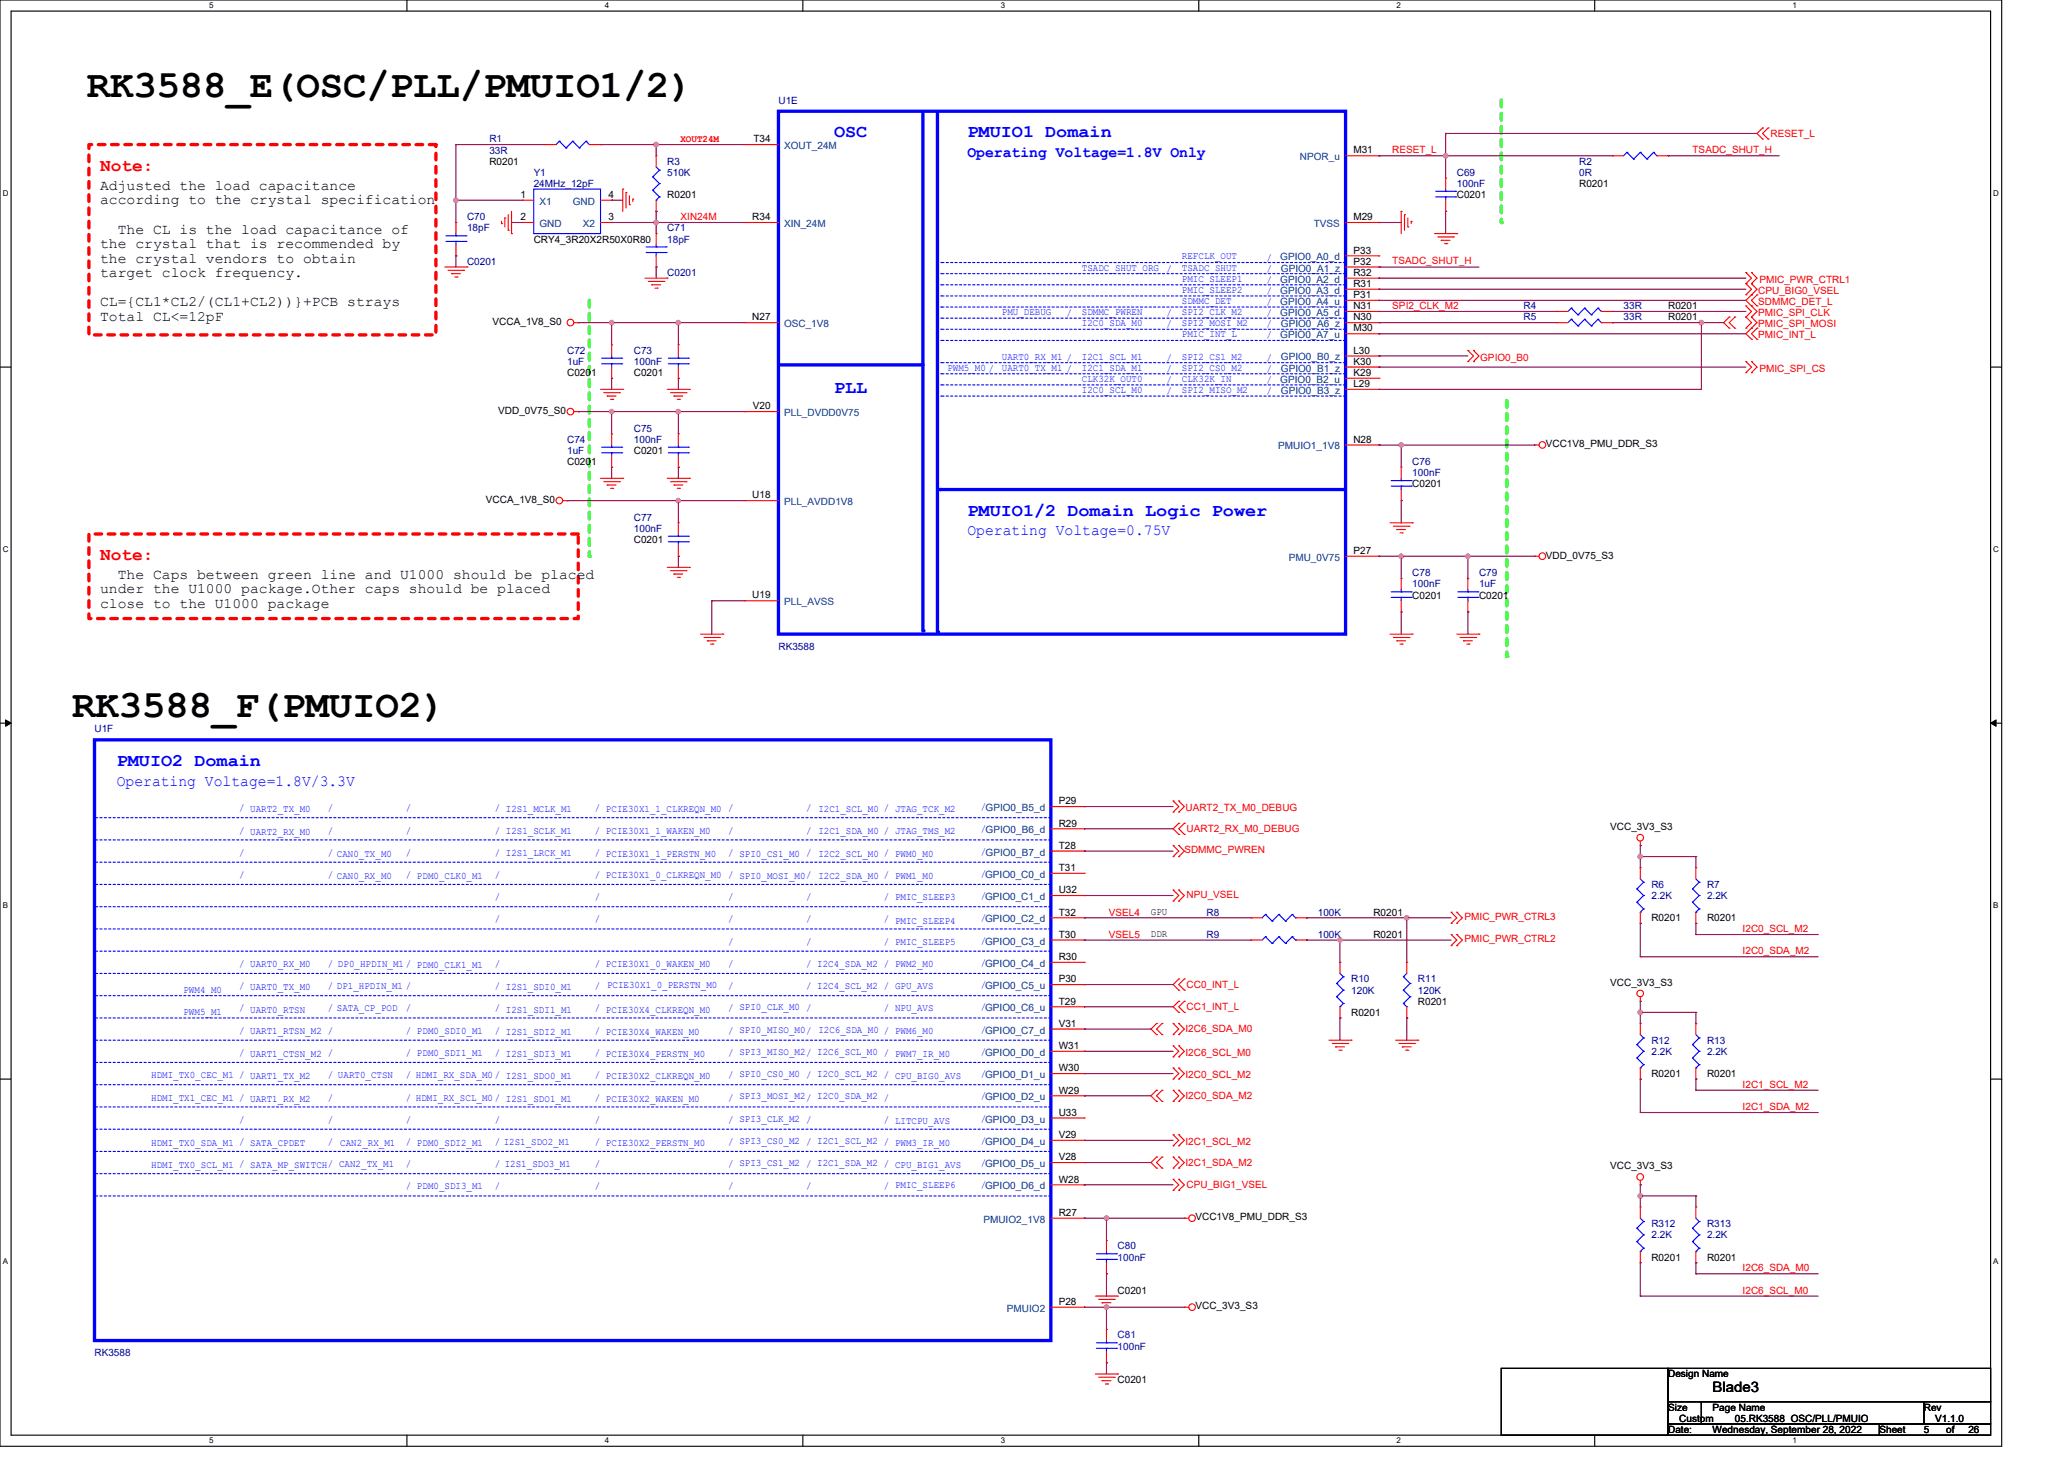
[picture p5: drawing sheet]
<svg xmlns="http://www.w3.org/2000/svg" width="297mm" height="210mm" viewBox="0 0 297 210" stroke-linecap="round" stroke-linejoin="round" font-family="sans-serif">
<path d="M0 0h288v208h-288zM1.6 1.6h284.8v204.8h-284.8z" fill="none" stroke="#000" stroke-width=".16"/>
<g fill="#fff">
<path d="M30.1 .2h.6v1.2h-.6z"/>
<path d="M30.1 206.6h.6v1.3h-.6z"/>
</g>
<path d="M58.6 0v1.6M58.6 206.4v1.6" fill="none" stroke="#000" stroke-width=".16"/>
<g fill="#fff">
<path d="M87 .2h.7v1.2h-.7z"/>
<path d="M87 206.6h.7v1.3h-.7z"/>
</g>
<path d="M115.5 0v1.6M115.5 206.4v1.6" fill="none" stroke="#000" stroke-width=".16"/>
<g fill="#fff">
<path d="M144 .2h.6v1.2h-.6z"/>
<path d="M144 206.6h.6v1.3h-.6z"/>
</g>
<path d="M172.5 0v1.6M172.5 206.4v1.6" fill="none" stroke="#000" stroke-width=".16"/>
<g fill="#fff">
<path d="M201 .2h.6v1.2h-.6z"/>
<path d="M201 206.6h.6v1.3h-.6z"/>
</g>
<path d="M229.5 0v1.6M229.5 206.4v1.6" fill="none" stroke="#000" stroke-width=".16"/>
<g fill="#fff">
<path d="M257.9 .2h.7v1.2h-.7z"/>
<path d="M257.9 206.6h.7v1.3h-.7z"/>
<path d="M.4 27.2h.8v1.3h-.8z"/>
<path d="M286.8 27.2h.9v1.3h-.9z"/>
<path d="M.4 78.4h.8v1.3h-.8z"/>
<path d="M286.8 78.4h.9v1.3h-.9z"/>
</g>
<path d="M0 52.8h1.6M286.4 52.8h1.6" fill="none" stroke="#000" stroke-width=".16"/>
<g fill="#fff">
<path d="M.4 129.6h.8v1.3h-.8z"/>
<path d="M286.8 129.6h.8v1.3h-.8z"/>
</g>
<path d="M0 104h1.6M286.4 104h1.6" fill="none" stroke="#000" stroke-width=".16"/>
<path d="M.8 103.5l.8 .5-.8 .5zM286.4 104l.8-.5v1z" fill="#000" stroke="#000" stroke-width=".14"/>
<g fill="#fff">
<path d="M.4 180.8h.8v1.3h-.8z"/>
<path d="M286.8 180.8h.8v1.3h-.8z"/>
</g>
<path d="M0 155.2h1.6M286.4 155.2h1.6" fill="none" stroke="#000" stroke-width=".16"/>
<path d="M12.8 20.8h49.9v27.4h-49.9z" fill="none" stroke="#f00" stroke-width=".48" stroke-dasharray="1 1"/>
<path d="M84.8 43.2v36.8" fill="none" stroke="#0f0" stroke-width=".48" stroke-dasharray="1 1"/>
<circle cx="84.8" cy="80" r=".24" fill="#0f0" stroke-dasharray="1 1"/>
<path d="M216.8 57.6v36.8" fill="none" stroke="#0f0" stroke-width=".48" stroke-dasharray="1 1"/>
<circle cx="216.8" cy="94.4" r=".24" fill="#0f0" stroke-dasharray="1 1"/>
<path d="M216 14.4v17.6" fill="none" stroke="#0f0" stroke-width=".48" stroke-dasharray="1 1"/>
<circle cx="216" cy="32" r=".24" fill="#0f0" stroke-dasharray="1 1"/>
<path d="M12.8 76.8h70.4v12.2h-70.4z" fill="none" stroke="#f00" stroke-width=".48" stroke-dasharray="1 1"/>
<g fill="none" stroke="#f00" stroke-width=".16">
<path d="M253.6 18.4h.1M253.6 18.4l-.8 .8 .8 .8M254.4 18.4h.1M254.4 18.4l-.8 .8 .8 .8M64 38.4h3.2M64.5 38.9h2.2M65 39.4h.1M65 39.4h1.2M65.4 39.8h.4M65.6 32h.1M65.6 36.8h.1M65.6 32v1.6"/>
<path d="M65.6 35.2v1.6M65.8 39.8h.1M66.7 38.9h.1M67.2 38.4h.1M72.2 32.2h.1M72.2 31.8v.4M72.6 31.4h.1M72.6 31.4v1.2M73.1 33.1h.1M73.1 30.9v2.2M73.6 33.6h.1M73.6 30.4v3.2"/>
<path d="M75.2 28.8h.1M75.2 32h.1M75.2 28.8h1.6M75.2 32h1.6M86.4 28.8h1.6M86.4 32h1.6M88 32h.1M88 28.8h.1M89.6 27.2h.1M89.6 27.2v3.2M90.1 27.7h.1M90.1 27.7v2.2"/>
<path d="M90.6 29.4h.1M90.6 28.2v1.2M91 28.6h.1M91 28.6v.4M201.6 30.4h.1M201.6 30.4v3.2M202.1 30.9h.1M202.1 30.9v2.2M202.6 32.6h.1M202.6 31.4v1.2M203.1 31.8h.1M203.1 31.8v.4"/>
<path d="M206.4 33.6h3.2M206.9 34.1h2.2M207.4 34.6h.1M207.4 34.6h1.3M207.9 35h.3M208.2 35h.1M209.1 34.1h.1M209.6 33.6h.1M251.2 39.2h.1M251.2 39.2l.8 .8-.8 .8M252 39.2h.1M252 39.2l.8 .8-.8 .8"/>
<path d="M253.6 20h.1M254.4 20h.1M82.6 59.2h.6M82.6 46.4h.6M83.2 59.2h.1M83.2 46.4h.1M86.4 56h3.2M86.9 56.5h2.2M87.4 57h.1M87.4 57h1.2M87.9 57.4h.3M88.2 57.4h.1"/>
<path d="M89.1 56.5h.1M89.6 56h.1M92.8 40h3.2M93.3 40.5h2.2M93.8 41h.1M93.8 41h1.2M94.2 41.4h.4M94.6 41.4h.1M95.5 40.5h.1M96 40h.1M96 56h3.2M96.5 56.5h2.2"/>
<path d="M97 57h.1M97 57h1.2M97.5 57.4h.3M97.8 57.4h.1M98.7 56.5h.1M99.2 56h.1M211.2 52h.1M211.2 50.4h.1M211.2 50.4l.8 .8-.8 .8M212 52h.1M212 50.4h.1M212 50.4l.8 .8-.8 .8"/>
<path d="M224 46.4h.1M224 46.4h1.6M230.4 46.4h1.6M232 46.4h.1M248.8 45.6h.1M248.8 47.2h.1M248.8 45.6l-.8 .8 .8 .8M249.6 47.2h.1M249.6 45.6h.1M249.6 45.6l-.8 .8 .8 .8M251.2 45.6h.1M251.2 44h.1"/>
<path d="M251.2 53.6h.1M251.2 52h.1M251.2 47.2h.1M251.2 42.4h.1M251.2 40.8h.1M251.2 44l.8 .8-.8 .8M251.2 52l.8 .8-.8 .8M251.2 45.6l.8 .8-.8 .8M251.2 40.8l.8 .8-.8 .8M252 47.2h.1M252 48.8h.1M252 45.6h.1"/>
<path d="M252 44h.1M252 53.6h.1M252 52h.1M252 42.4h.1M252 40.8h.1M252 45.6l.8 .8-1.6 1.6 .8 .8M252 42.4l-.8 .8 1.6 1.6-.8 .8M252 52l.8 .8-.8 .8M252 40.8l.8 .8-.8 .8M252.8 48.8h.1M252.8 47.2h.1M252.8 44h.1"/>
<path d="M252.8 42.4h.1M252.8 47.2l-.8 .8 .8 .8M252.8 42.4l-.8 .8 .8 .8M81 72h.6M81.6 72h.1M86.4 68.8h3.2M86.9 69.3h2.2M87.4 69.8h.1M87.4 69.8h1.2M87.9 70.2h.3M88.2 70.2h.1M89.1 69.3h.1"/>
<path d="M89.6 68.8h.1M96 68.8h3.2M96.5 69.3h2.2M97 69.8h.1M97 69.8h1.2M97.5 70.2h.3M97.6 75.2h.1M97.6 75.2v1.6M97.6 78.4v1.6M97.8 70.2h.1M98.7 69.3h.1M99.2 68.8h.1"/>
<path d="M200 75.2h3.2M200.5 75.7h2.2M201 76.2h.1M201 76.2h1.3M201.5 76.6h.3M201.8 76.6h.1M202.7 75.7h.1M203.2 75.2h.1M220.8 64h.1M220.8 64h.7M96 81.6h3.2M96.5 82.1h2.2"/>
<path d="M97 82.6h.1M97 82.6h1.2M97.5 83h.3M97.6 80h.1M97.8 83h.1M98.7 82.1h.1M99.2 81.6h.1M100.8 91.2h3.2M101.3 91.7h2.2M101.8 92.2h.1M101.8 92.2h1.2M102.2 92.6h.4"/>
<path d="M102.6 92.6h.1M103.5 91.7h.1M104 91.2h.1M200 91.2h3.2M200.5 91.7h2.2M201 92.2h.1M201 92.2h1.3M201.5 92.6h.3M201.8 92.6h.1M202.7 91.7h.1M203.2 91.2h.1M209.6 91.2h3.2"/>
<path d="M210.1 91.7h2.2M210.6 92.2h.1M210.6 92.2h1.3M211.1 92.6h.3M211.4 92.6h.1M212.3 91.7h.1M212.8 91.2h.1M220.8 80h.1M220.8 80h.7M168.8 116.8h.1M168.8 115.2h.1M168.8 115.2l.8 .8-.8 .8"/>
<path d="M169.6 116.8h.1M169.6 115.2h.1M169.6 118.4h.1M169.6 115.2l.8 .8-.8 .8M169.6 118.4l-.8 .8 .8 .8M170.4 118.4h.1M170.4 118.4l-.8 .8 .8 .8M168.8 129.6h.1M168.8 128h.1M168.8 123.2h.1M168.8 121.6h.1M168.8 128l.8 .8-.8 .8"/>
<path d="M168.8 121.6l.8 .8-.8 .8M169.6 129.6h.1M169.6 128h.1M169.6 120h.1M169.6 123.2h.1M169.6 121.6h.1M169.6 128l.8 .8-.8 .8M169.6 121.6l.8 .8-.8 .8M170.4 120h.1M208.8 136h.1M208.8 134.4h.1M208.8 132.8h.1"/>
<path d="M208.8 131.2h.1M208.8 134.4l.8 .8-.8 .8M208.8 131.2l.8 .8-.8 .8M209.6 136h.1M209.6 134.4h.1M209.6 132.8h.1M209.6 131.2h.1M209.6 134.4l.8 .8-.8 .8M209.6 131.2l.8 .8-.8 .8M236 121.6h.1M236 121v.6M166.4 147.2h.1"/>
<path d="M166.4 148.8h.1M166.4 156.8h.1M166.4 158.4h.1M166.4 147.2l-.8 .8 .8 .8M166.4 156.8l-.8 .8 .8 .8M167.2 148.8h.1M167.2 147.2h.1M167.2 158.4h.1M167.2 156.8h.1M167.2 147.2l-.8 .8 .8 .8M167.2 156.8l-.8 .8 .8 .8M168.8 148.8h.1"/>
<path d="M168.8 147.2h.1M168.8 152h.1M168.8 150.4h.1M168.8 158.4h.1M168.8 156.8h.1M168.8 155.2h.1M168.8 153.6h.1M168.8 147.2l.8 .8-.8 .8M168.8 150.4l.8 .8-.8 .8M168.8 156.8l.8 .8-.8 .8M168.8 153.6l.8 .8-.8 .8M169.6 148.8h.1"/>
<path d="M169.6 147.2h.1M169.6 152h.1M169.6 150.4h.1M169.6 158.4h.1M169.6 156.8h.1M169.6 155.2h.1M169.6 153.6h.1M169.6 144h.1M169.6 145.6h.1M169.6 140.8h.1M169.6 142.4h.1M169.6 147.2l.8 .8-.8 .8"/>
<path d="M169.6 150.4l.8 .8-.8 .8M169.6 156.8l.8 .8-.8 .8M169.6 153.6l.8 .8-.8 .8M169.6 144l-.8 .8 .8 .8M169.6 140.8l-.8 .8 .8 .8M170.4 145.6h.1M170.4 144h.1M170.4 142.4h.1M170.4 140.8h.1M170.4 144l-.8 .8 .8 .8M170.4 140.8l-.8 .8 .8 .8M191.2 149.6h3.2"/>
<path d="M191.7 150.1h2.2M192.2 150.6h.1M192.2 150.6h1.3M192.7 151.1h.3M193 151.1h.1M193.9 150.1h.1M194.4 149.6h.1M200.8 149.6h3.2M201.3 150.1h2.2M201.8 150.6h.1M201.8 150.6h1.3M202.3 151.1h.3"/>
<path d="M202.6 151.1h.1M203.5 150.1h.1M204 149.6h.1M236 144h.1M236 143.4v.6M166.4 166.4h.1M166.4 168h.1M166.4 166.4l-.8 .8 .8 .8M167.2 168h.1M167.2 166.4h.1M167.2 166.4l-.8 .8 .8 .8M168.8 171.2h.1"/>
<path d="M168.8 169.6h.1M168.8 168h.1M168.8 166.4h.1M168.8 164.8h.1M168.8 163.2h.1M168.8 169.6l.8 .8-.8 .8M168.8 166.4l.8 .8-.8 .8M168.8 163.2l.8 .8-.8 .8M169.6 171.2h.1M169.6 169.6h.1M169.6 168h.1M169.6 166.4h.1"/>
<path d="M169.6 164.8h.1M169.6 163.2h.1M169.6 169.6l.8 .8-.8 .8M169.6 166.4l.8 .8-.8 .8M169.6 163.2l.8 .8-.8 .8M170.4 175.2h.1M170.4 175.2h.7M236 170.4h.1M236 169.8v.6M157.6 186.4h3.2M157.6 197.6h3.2M158.1 186.9h2.2"/>
<path d="M158.1 198.1h2.2M158.6 187.4h.1M158.6 198.6h.1M158.6 187.4h1.3M158.6 198.6h1.3M159.1 187.9h.3M159.1 199.1h.3M159.4 187.9h.1M159.4 199.1h.1M160.3 186.9h.1M160.3 198.1h.1M160.8 186.4h.1"/>
<path d="M160.8 197.6h.1M170.4 188h.1M170.4 188h.7"/>
<circle cx="82.1" cy="46.4" r=".48"/>
<circle cx="82.1" cy="59.2" r=".48"/>
<circle cx="80.5" cy="72" r=".48"/>
<circle cx="221.9" cy="80" r=".48"/>
<circle cx="221.9" cy="64" r=".48"/>
<circle cx="236" cy="120.5" r=".48"/>
<circle cx="236" cy="142.9" r=".47"/>
<circle cx="171.5" cy="175.2" r=".48"/>
<circle cx="236" cy="169.3" r=".48"/>
<circle cx="171.5" cy="188" r=".48"/>
</g>
<path d="M216 196.8h24v9.6h-24zM240 196.8h46.4v4.8h-46.4zM240 201.6h4.8v3.2h-4.8zM240 204.8h30.4v1.6h-30.4zM244.8 201.6h32v3.2h-32zM270.4 204.8h16v1.6h-16zM276.8 201.6h9.6v3.2h-9.6z" fill="none" stroke="#000" stroke-width=".16"/>
<g fill="none" stroke="#00f" stroke-width=".16">
<path d="M64.2 34.7h2.8M64.2 33.9h2.8M65.6 33.9h.1M65.6 34.7h.1M65.6 33.6v.3M65.6 34.7v.5M67 34.7h.1M67 33.9h.1M76.8 27.2h9.6v6.4h-9.6zM226.1 45.9h.1M226.1 45.9l-.5 .5M226.1 45.9l1 1"/>
<path d="M227.1 46.9h.1M228 45.9h.1M228 45.9l-.9 1M228 45.9l1 1M229 46.9h.1M229.9 45.9h.1M229.9 45.9l-.9 1M229.9 45.9l.5 .5M230.4 46.4h.1M96.2 77.9h2.8M96.2 77.1h2.8M97.6 77.1h.1"/>
<path d="M97.6 77.9h.1M97.6 76.8v.3M97.6 77.9v.5M99 77.9h.1M99 77.1h.1"/>
</g>
<path d="M112 16h81.6v75.2h-81.6zM132.8 16.3v74.4" fill="none" stroke="#00f" stroke-width=".48"/>
<path d="M135.4 44.2h.1M135.4 53.8h.1M135.4 45.8h.1M193.6 44.2h-58.2M193.6 53.8h-58.2M193.6 45.8h-58.2" fill="none" stroke="#00f" stroke-width=".16" stroke-dasharray=".3 .3"/>
<circle cx="132.8" cy="90.7" r=".24" fill="#00f"/>
<path d="M135.4 47.4h.1M135.4 49h.1M193.6 47.4h-58.2M193.6 49h-58.2" fill="none" stroke="#00f" stroke-width=".16" stroke-dasharray=".3 .3"/>
<path d="M112.2 52.5h20.5" fill="none" stroke="#00f" stroke-width=".48"/>
<circle cx="132.7" cy="52.5" r=".24" fill="#00f"/>
<path d="M135.4 52.2h.1M135.4 55.4h.1M135.4 57h.1M193.6 52.2h-58.2M193.6 55.4h-58.2M193.6 57h-58.2" fill="none" stroke="#00f" stroke-width=".16" stroke-dasharray=".3 .3"/>
<path d="M135.2 70.4h58.3" fill="none" stroke="#00f" stroke-width=".48"/>
<circle cx="135.2" cy="70.4" r=".24" fill="#00f"/>
<path d="M134.9 16.2v74.7" fill="none" stroke="#00f" stroke-width=".48"/>
<circle cx="134.9" cy="90.9" r=".24" fill="#00f"/>
<g fill="none" stroke="#00f" stroke-width=".16" stroke-dasharray=".3 .3">
<path d="M135.4 37.8h.1M135.4 39.4h.1M193.6 37.8h-58.2M193.6 39.4h-58.2M135.4 41h.1M135.4 42.6h.1M193.6 41h-58.2M193.6 42.6h-58.2M13.6 117.6h.1M151.2 117.6h-137.6M13.6 130.4h.1M13.6 133.6h.1"/>
<path d="M13.6 136.8h.1M13.6 127.2h.1M13.6 120.8h.1M13.6 124h.1M151.2 130.4h-137.6M151.2 133.6h-137.6M151.2 136.8h-137.6M151.2 127.2h-137.6M151.2 120.8h-137.6M151.2 124h-137.6M13.6 149.6h.1M13.6 140h.1"/>
<path d="M13.6 143.2h.1M13.6 146.4h.1M13.6 156h.1M13.6 159.2h.1M13.6 152.8h.1M151.2 149.6h-137.6M151.2 140h-137.6M151.2 143.2h-137.6M151.2 146.4h-137.6M151.2 156h-137.6M151.2 159.2h-137.6M151.2 152.8h-137.6"/>
<path d="M13.6 162.4h.1M13.6 165.6h.1M13.6 168.8h.1M13.6 172h.1M151.2 162.4h-137.6M151.2 165.6h-137.6M151.2 168.8h-137.6M151.2 172h-137.6"/>
</g>
<g fill="none" stroke="#f00" stroke-width=".16">
<path d="M78.4 20.8h.1M78.4 20.8h1.6M84.8 20.8h1.6M86.4 20.8h.1M94.4 33.6h.1M94.4 38.4h.1M94.4 22.4h.1M94.4 30.4h.1M94.4 22.4v1.6M94.4 28.8v1.6M94.4 33.6v1.6M94.4 36.8v1.6"/>
<path d="M107.2 32h.1M107.2 20.8h.1M107.2 32h4.8M107.2 20.8h4.8M193.6 22.4h4.8M193.6 38.4h4.8M193.6 36.8h4.8M193.6 32h4.8M198.4 22.4h.1M198.4 38.4h.1M198.4 36.8h.1M198.4 32h.1"/>
<path d="M208 25.6h.1M208 30.4h.1M208 25.6v1.6M208 28.8v1.6M232 22.4h.1M232 22.4h1.6M238.4 22.4h1.6M240 22.4h.1M88 49.6h.1M88 54.4h.1M88 49.6v1.6M88 52.8v1.6"/>
<path d="M97.6 49.6h.1M97.6 54.4h.1M97.6 49.6v1.6M97.6 52.8v1.6M107.2 46.4h.1M107.2 59.2h.1M107.2 46.4h4.8M107.2 59.2h4.8M193.6 54.4h4.8M193.6 52.8h4.8M193.6 56h4.8M193.6 51.2h4.8"/>
<path d="M193.6 48h4.8M193.6 46.4h4.8M193.6 44.8h4.8M193.6 43.2h4.8M193.6 41.6h4.8M193.6 40h4.8M198.4 54.4h.1M198.4 52.8h.1M198.4 56h.1M198.4 51.2h.1M198.4 48h.1M198.4 46.4h.1"/>
<path d="M198.4 44.8h.1M198.4 43.2h.1M198.4 41.6h.1M198.4 40h.1M224 44.8h.1M224 44.8h1.6M230.4 44.8h1.6M232 44.8h.1M88 62.4h.1M88 67.2h.1M88 62.4v1.6M88 65.6v1.6"/>
<path d="M97.6 62.4h.1M97.6 67.2h.1M97.6 62.4v1.6M97.6 65.6v1.6M107.2 72h.1M107.2 72h4.8M193.6 64h4.8M198.4 64h.1M201.6 67.2h.1M201.6 72h.1M201.6 67.2v1.6M201.6 70.4v1.6"/>
<path d="M107.2 86.4h.1M107.2 86.4h4.8M193.6 80h4.8M198.4 80h.1M201.6 83.2h.1M201.6 88h.1M201.6 83.2v1.6M201.6 86.4v1.6M211.2 83.2h.1M211.2 88h.1M211.2 83.2v1.6M211.2 86.4v1.6"/>
<path d="M151.2 116h4.8M151.2 119.2h4.8M156 116h.1M156 119.2h.1M151.2 135.2h4.8M151.2 132h4.8M151.2 138.4h4.8M151.2 122.4h4.8M151.2 125.6h4.8M151.2 128.8h4.8M156 138.4h.1M156 122.4h.1"/>
<path d="M156 135.2h.1M156 125.6h.1M156 132h.1M156 128.8h.1M180 135.2h.1M180 132h.1M180 135.2h1.6M180 132h1.6M186.4 135.2h1.6M186.4 132h1.6M188 135.2h.1M188 132h.1"/>
<path d="M192.8 138.4h.1M192.8 138.4v1.6M202.4 138.4h.1M202.4 138.4v1.6M236 124.8h.1M236 132.8h.1M236 124.8v1.6M236 131.2v1.6M244 124.8h.1M244 132.8h.1M244 124.8v1.6M244 131.2v1.6"/>
<path d="M151.2 141.6h4.8M151.2 144.8h4.8M151.2 148h4.8M151.2 157.6h4.8M151.2 154.4h4.8M151.2 151.2h4.8M156 141.6h.1M156 144.8h.1M156 148h.1M156 157.6h.1M156 154.4h.1M156 151.2h.1"/>
<path d="M192.8 146.4h.1M192.8 144.8v1.6M202.4 146.4h.1M202.4 144.8v1.6M236 147.2h.1M236 155.2h.1M236 147.2v1.6M236 153.6v1.6M244 147.2h.1M244 155.2h.1M244 147.2v1.6M244 153.6v1.6"/>
<path d="M151.2 175.2h4.8M151.2 160.8h4.8M151.2 167.2h4.8M151.2 164h4.8M151.2 170.4h4.8M156 175.2h.1M156 160.8h.1M156 167.2h.1M156 164h.1M156 170.4h.1M159.2 178.4h.1M159.2 178.4v1.6"/>
<path d="M236 173.6h.1M236 173.6v1.6M244 173.6h.1M244 173.6v1.6M151.2 188h4.8M156 188h.1M159.2 183.2h.1M159.2 191.2h.1M159.2 196h.1M159.2 181.6v1.6M159.2 191.2v1.6M159.2 194.4v1.6"/>
<path d="M236 181.6h.1M236 180v1.6M244 181.6h.1M244 180v1.6"/>
</g>
<g fill="none" stroke="#00f" stroke-width=".16">
<path d="M80.5 20.3h.1M80.5 20.3l-.5 .5M80.5 20.3l.9 1M81.4 21.3h.1M82.4 20.3h.1M82.4 20.3l-1 1M82.4 20.3l1 1M83.4 21.3h.1M84.3 20.3h.1M84.3 20.3l-.9 1M84.3 20.3l.5 .5M84.8 20.8h.1"/>
<path d="M93 36.3h2.9M93 35.5h2.9M93.9 25.4h.1M93.9 27.4h.1M93.9 25.4l1 1M93.9 27.4l1 .9M94.4 35.5h.1M94.4 36.3h.1M94.4 28.8h.1M94.4 35.2v.3M94.4 36.3v.5M94.4 24l.5 .5"/>
<path d="M94.9 24.5h.1M94.9 26.4h.1M94.9 28.3h.1M94.9 24.5l-1 .9M94.9 26.4l-1 1M94.9 28.3l-.5 .5M95.9 36.3h.1M95.9 35.5h.1M206.6 28.3h2.9M206.6 27.5h2.9M208 27.5h.1M208 28.3h.1"/>
<path d="M208 27.2v.3M208 28.3v.5M209.5 28.3h.1M209.5 27.5h.1M234.1 21.9h.1M234.1 21.9l-.5 .5M234.1 21.9l1 1M235.1 22.9h.1M236 21.9h.1M236 21.9l-.9 1M236 21.9l1 1M237 22.9h.1"/>
<path d="M237.9 21.9h.1M237.9 21.9l-.9 1M237.9 21.9l.5 .5M238.4 22.4h.1M86.6 52.3h2.9M86.6 51.5h2.9M88 51.5h.1M88 52.3h.1M88 51.2v.3M88 52.3v.5M89.5 52.3h.1M89.5 51.5h.1"/>
<path d="M96.2 52.3h2.8M96.2 51.5h2.8M97.6 51.5h.1M97.6 52.3h.1M97.6 51.2v.3M97.6 52.3v.5M99 52.3h.1M99 51.5h.1M226.1 44.3h.1M226.1 44.3l-.5 .5M226.1 44.3l1 1M227.1 45.3h.1"/>
<path d="M228 44.3h.1M228 44.3l-.9 1M228 44.3l1 1M229 45.3h.1M229.9 44.3h.1M229.9 44.3l-.9 1M229.9 44.3l.5 .5M230.4 44.8h.1M86.6 65.1h2.9M86.6 64.3h2.9M88 64.3h.1M88 65.1h.1"/>
<path d="M88 64v.3M88 65.1v.5M89.5 65.1h.1M89.5 64.3h.1M96.2 65.1h2.8M96.2 64.3h2.8M97.6 64.3h.1M97.6 65.1h.1M97.6 64v.3M97.6 65.1v.5M99 65.1h.1M99 64.3h.1"/>
<path d="M200.2 69.9h2.9M200.2 69.1h2.9M201.6 69.1h.1M201.6 69.9h.1M201.6 68.8v.3M201.6 69.9v.5M203.1 69.9h.1M203.1 69.1h.1M200.2 85.9h2.9M200.2 85.1h2.9M201.6 85.1h.1M201.6 85.9h.1"/>
<path d="M201.6 84.8v.3M201.6 85.9v.5M203.1 85.9h.1M203.1 85.1h.1M209.8 85.9h2.9M209.8 85.1h2.9M211.2 85.1h.1M211.2 85.9h.1M211.2 84.8v.3M211.2 85.9v.5M212.7 85.9h.1M212.7 85.1h.1"/>
<path d="M182.1 134.7h.1M182.1 131.5h.1M182.1 134.7l-.5 .5M182.1 134.7l1 1M182.1 131.5l-.5 .5M182.1 131.5l1 1M183.1 135.7h.1M183.1 132.5h.1M184 134.7h.1M184 131.5h.1M184 134.7l-.9 1M184 134.7l1 1"/>
<path d="M184 131.5l-.9 1M184 131.5l1 1M185 135.7h.1M185 132.5h.1M185.9 134.7h.1M185.9 131.5h.1M185.9 134.7l-.9 1M185.9 134.7l.5 .5M185.9 131.5l-.9 1M185.9 131.5l.5 .5M186.4 135.2h.1M186.4 132h.1"/>
<path d="M235.5 127.9h.1M235.5 129.8h.1M235.5 127.9l1 .9M235.5 129.8l1 .9M236 131.2h.1M236 126.4l.5 .5M236.5 126.9h.1M236.5 128.8h.1M236.5 130.7h.1M236.5 126.9l-1 1M236.5 128.8l-1 1M236.5 130.7l-.5 .5"/>
<path d="M243.5 127.9h.1M243.5 129.8h.1M243.5 127.9l1 .9M243.5 129.8l1 .9M244 131.2h.1M244 126.4l.5 .5M244.5 126.9h.1M244.5 128.8h.1M244.5 130.7h.1M244.5 126.9l-1 1M244.5 128.8l-1 1M244.5 130.7l-.5 .5"/>
<path d="M192.3 141.5h.1M192.3 143.4h.1M192.3 141.5l1 .9M192.3 143.4l1 .9M192.8 144.8h.1M192.8 140l.5 .5M193.3 140.5h.1M193.3 142.4h.1M193.3 144.3h.1M193.3 140.5l-1 1M193.3 142.4l-1 1M193.3 144.3l-.5 .5"/>
<path d="M201.9 140.5h.1M201.9 142.4h.1M201.9 144.3h.1M201.9 140.5l1 1M201.9 142.4l1 1M201.9 144.3l.5 .5M202.4 144.8h.1M202.4 140l-.5 .5M202.9 141.5h.1M202.9 143.4h.1M202.9 141.5l-1 .9M202.9 143.4l-1 .9"/>
<path d="M235.5 150.3h.1M235.5 152.2h.1M235.5 150.3l1 .9M235.5 152.2l1 .9M236 153.6h.1M236 148.8l.5 .5M236.5 149.3h.1M236.5 151.2h.1M236.5 153.1h.1M236.5 149.3l-1 1M236.5 151.2l-1 1M236.5 153.1l-.5 .5"/>
<path d="M243.5 150.3h.1M243.5 152.2h.1M243.5 150.3l1 .9M243.5 152.2l1 .9M244 153.6h.1M244 148.8l.5 .5M244.5 149.3h.1M244.5 151.2h.1M244.5 153.1h.1M244.5 149.3l-1 1M244.5 151.2l-1 1M244.5 153.1l-.5 .5"/>
<path d="M235.5 176.7h.1M235.5 178.6h.1M235.5 176.7l1 .9M235.5 178.6l1 .9M236 175.2l.5 .5M236.5 175.7h.1M236.5 177.6h.1M236.5 179.5h.1M236.5 175.7l-1 1M236.5 177.6l-1 1M236.5 179.5l-.5 .5M243.5 176.7h.1"/>
<path d="M243.5 178.6h.1M243.5 176.7l1 .9M243.5 178.6l1 .9M244 175.2l.5 .5M244.5 175.7h.1M244.5 177.6h.1M244.5 179.5h.1M244.5 175.7l-1 1M244.5 177.6l-1 1M244.5 179.5l-.5 .5M157.8 181.1h2.9M157.8 180.3h2.9"/>
<path d="M157.8 193.9h2.9M157.8 193.1h2.9M159.2 180.3h.1M159.2 181.1h.1M159.2 193.1h.1M159.2 193.9h.1M159.2 180v.3M159.2 181.1v.5M159.2 192.8v.3M159.2 193.9v.5M160.7 181.1h.1M160.7 180.3h.1"/>
<path d="M160.7 193.9h.1M160.7 193.1h.1M236 180h.1M244 180h.1"/>
</g>
<path d="M13.6 106.4h137.6v86.4h-137.6z" fill="none" stroke="#00f" stroke-width=".48"/>
<g fill="none" stroke="#800040" stroke-width=".16">
<path d="M208 19.2h.1M208 19.2v6.4M208 19.2h44.8M65.6 28.8h.1M65.6 36.8h.1M65.6 20.8h.1M65.6 20.8v11.2M65.6 36.8v1.6M65.6 20.8h12.8M65.6 28.8h9.6M73.6 32h.1M73.6 32h1.6"/>
<path d="M86.4 20.8h.1M86.4 20.8h20.8M88 28.8h.1M88 32h.1M88 32h19.2M88 28.8h1.6M94.4 32h.1M94.4 20.8h.1M94.4 30.4h.1M94.4 38.4h.1M94.4 20.8v1.6M94.4 30.4v3.2"/>
<path d="M94.4 38.4v1.6M198.4 38.4h.1M198.4 22.4h.1M198.4 32h.1M198.4 32h3.2M198.4 38.4h14.4M198.4 22.4h33.6M208 30.4h.1M208 22.4h.1M208 30.4v3.2M240 22.4h.1M240 22.4h16"/>
<path d="M83.2 46.4h.1M83.2 59.2h.1M83.2 46.4h24M83.2 59.2h24M88 54.4h.1M88 46.4h.1M88 59.2h.1M88 46.4v3.2M88 54.4v1.6M88 59.2v3.2M97.6 54.4h.1M97.6 46.4h.1"/>
<path d="M97.6 59.2h.1M97.6 46.4v3.2M97.6 54.4v1.6M97.6 59.2v3.2M198.4 52.8h.1M198.4 44.8h.1M198.4 56h.1M198.4 48h.1M198.4 41.6h.1M198.4 40h.1M198.4 43.2h.1M198.4 46.4h.1"/>
<path d="M198.4 51.2h.1M198.4 46.4h25.6M198.4 52.8h52.8M198.4 44.8h25.6M198.4 48h52.8M198.4 41.6h52.8M198.4 40h52.8M198.4 43.2h52.8M198.4 51.2h12.8M232 44.8h.1M232 46.4h.1M232 46.4h16"/>
<path d="M232 44.8h19.2M244.8 46.4h.1M244.8 46.4v9.6h-46.4M81.6 72h.1M81.6 72h25.6M88 67.2h.1M88 67.2v1.6M97.6 72h.1M97.6 67.2h.1M97.6 67.2v1.6M97.6 72v3.2M198.4 64h.1"/>
<path d="M198.4 64h22.4M201.6 64h.1M201.6 72h.1M201.6 64v3.2M201.6 72v3.2M97.6 80h.1M97.6 80v1.6M102.4 86.4h.1M102.4 86.4h4.8M102.4 86.4v4.8M198.4 80h.1M198.4 80h22.4"/>
<path d="M201.6 80h.1M201.6 88h.1M201.6 80v3.2M201.6 88v3.2M211.2 88h.1M211.2 80h.1M211.2 80v3.2M211.2 88v3.2M156 119.2h.1M156 116h.1M156 119.2h12.8M156 116h12.8"/>
<path d="M156 128.8h.1M156 135.2h.1M156 122.4h.1M156 132h.1M156 128.8h12.8M156 135.2h24M156 122.4h12.8M156 132h24M188 135.2h.1M188 132h.1M188 135.2h20.8M188 132h20.8"/>
<path d="M192.8 135.2h.1M192.8 135.2v3.2M202.4 132h.1M202.4 132v6.4M236 121.6h.1M236 123.2h.1M236 132.8h.1M236 137.6h.1M236 121.6v3.2M236 132.8v4.8M236 123.2h8M236 137.6h25.6"/>
<path d="M244 123.2h.1M244 132.8h.1M244 134.4h.1M244 123.2v1.6M244 132.8v1.6M244 134.4h17.6M156 148h.1M156 151.2h.1M156 157.6h.1M156 154.4h.1M156 144.8h.1M156 141.6h.1"/>
<path d="M156 148h9.6M156 151.2h12.8M156 157.6h9.6M156 154.4h12.8M156 144.8h12.8M156 141.6h12.8M192.8 146.4h.1M192.8 146.4v3.2M202.4 146.4h.1M202.4 146.4v3.2M236 144h.1M236 145.6h.1"/>
<path d="M236 155.2h.1M236 144v3.2M236 155.2v4.8M236 145.6h8M244 145.6h.1M244 155.2h.1M244 156.8h.1M244 145.6v1.6M244 155.2v1.6M244 156.8h17.6M156 175.2h.1M156 170.4h.1"/>
<path d="M156 167.2h.1M156 164h.1M156 175.2h14.4M156 170.4h12.8M156 167.2h9.6M156 164h12.8M159.2 175.2h.1M159.2 175.2v3.2M236 160h.1M236 170.4h.1M236 172h.1M236 170.4v3.2"/>
<path d="M236 160h25.6M236 172h8M244 172h.1M244 172v1.6M156 188h.1M156 188h14.4M159.2 183.2h.1M159.2 188h.1M159.2 196h.1M159.2 183.2v3.2M159.2 188v3.2M159.2 196v1.6"/>
<path d="M236 181.6h.1M236 186.4h.1M236 181.6v4.8M236 186.4h25.6M244 181.6h.1M244 183.2h.1M244 181.6v1.6M244 183.2h17.6"/>
</g>
<g fill="#f0f" stroke="#f0f" stroke-width=".16">
<circle cx="159.2" cy="175.2" r=".31"/>
<circle cx="97.6" cy="72" r=".31"/>
<circle cx="94.4" cy="20.8" r=".32"/>
<circle cx="94.4" cy="32" r=".31"/>
<circle cx="65.6" cy="28.8" r=".31"/>
<circle cx="201.6" cy="64" r=".31"/>
<circle cx="201.6" cy="80" r=".31"/>
<circle cx="159.2" cy="188" r=".31"/>
<circle cx="244.8" cy="46.4" r=".32"/>
<circle cx="236" cy="145.6" r=".31"/>
<circle cx="236" cy="123.2" r=".31"/>
<circle cx="192.8" cy="135.2" r=".31"/>
<circle cx="202.4" cy="132" r=".31"/>
<circle cx="97.6" cy="46.4" r=".31"/>
<circle cx="88" cy="46.4" r=".31"/>
<circle cx="97.6" cy="59.2" r=".31"/>
<circle cx="88" cy="59.2" r=".31"/>
<circle cx="211.2" cy="80" r=".31"/>
<circle cx="208" cy="22.4" r=".31"/>
<circle cx="236" cy="172" r=".31"/>
</g>
<g font-size="5.6">
<text x="12.5" y="13.9">RK3588_E(OSC/PLL/PMUIO1/2)</text>
<text x="10.4" y="103.1">RK3588_F(PMUIO2)</text>
</g>
<g font-size="2.6" fill="#00f">
<text x="120" y="19.7">OSC</text>
<text x="139.2" y="19.7">PMUIO1 Domain</text>
<text x="120" y="56.6">PLL</text>
<text x="139.2" y="74.2">PMUIO1/2 Domain Logic Power</text>
<text x="16.8" y="110.2">PMUIO2 Domain</text>
</g>
<g font-size="2.6" fill="#f00">
<text x="14.4" y="24.6">Note:</text>
<text x="14.4" y="80.6">Note:</text>
</g>
<g font-size="2.2" fill="#00f">
<text x="139.2" y="22.6">Operating Voltage=1.8V Only</text>
<text x="139.2" y="77">Operating Voltage=0.75V</text>
<text x="16.8" y="113">Operating Voltage=1.8V/3.3V</text>
</g>
<g font-size="2.1">
<text x="14.4" y="27.3">Adjusted the load capacitance</text>
<text x="14.4" y="29.3">according to the crystal specification</text>
<text x="14.4" y="35.7">the crystal that is recommended by</text>
<text x="16.9" y="33.7">The CL is the load capacitance of</text>
<text x="14.4" y="37.8">the crystal vendors to obtain</text>
<text x="14.4" y="39.9">target clock frequency.</text>
<text x="14.4" y="44">CL={CL1*CL2/(CL1+CL2))}+PCB strays</text>
<text x="14.4" y="46.1">Total CL&lt;=12pF</text>
<text x="16.9" y="83.3">The Caps between green line and U1000 should be placed</text>
<text x="14.4" y="85.3">under the U1000 package.Other caps should be placed</text>
<text x="14.4" y="87.4">close to the U1000 package</text>
<text x="246.4" y="200.3">Blade3</text>
</g>
<g font-size="1.4" fill="#000080">
<text x="112" y="14.9">U1E</text>
<text x="70.4" y="20.5">R1</text>
<text x="70.4" y="22.1">33R</text>
<text x="96" y="23.7">R3</text>
<text x="227.2" y="23.7">R2</text>
<text x="76.8" y="25.3">Y1</text>
<text x="76.8" y="26.9">24MHz_12pF</text>
<text x="96" y="25.3">510K</text>
<text x="209.6" y="25.3">C69</text>
<text x="209.6" y="26.9">100nF</text>
<text x="227.2" y="25.3">0R</text>
<text x="67.2" y="31.7">C70</text>
<text x="67.2" y="33.3">18pF</text>
<text x="96" y="33.3">C71</text>
<text x="96" y="34.9">18pF</text>
<text x="67.2" y="38.1">C0201</text>
<text x="96" y="39.7">C0201</text>
<text x="219.2" y="46.1">R5</text>
<text x="219.2" y="44.5">R4</text>
<text x="233.6" y="46.1">33R</text>
<text x="233.6" y="44.5">33R</text>
<text x="81.6" y="50.9">C72</text>
<text x="81.6" y="52.5">1uF</text>
<text x="91.2" y="50.9">C73</text>
<text x="91.2" y="52.5">100nF</text>
<text x="81.6" y="63.7">C74</text>
<text x="81.6" y="65.3">1uF</text>
<text x="91.2" y="62.1">C75</text>
<text x="91.2" y="63.7">100nF</text>
<text x="203.2" y="66.9">C76</text>
<text x="203.2" y="68.5">100nF</text>
<text x="91.2" y="74.9">C77</text>
<text x="91.2" y="76.5">100nF</text>
<text x="203.2" y="82.9">C78</text>
<text x="212.8" y="82.9">C79</text>
<text x="203.2" y="84.5">100nF</text>
<text x="212.8" y="84.5">1uF</text>
<text x="112" y="93.5">RK3588</text>
<text x="13.6" y="105.3">U1F</text>
<text x="173.6" y="131.7">R8</text>
<text x="189.6" y="131.7">100K</text>
<text x="237.6" y="127.7">R6</text>
<text x="237.6" y="129.3">2.2K</text>
<text x="245.6" y="127.7">R7</text>
<text x="245.6" y="129.3">2.2K</text>
<text x="173.6" y="134.9">R9</text>
<text x="189.6" y="134.9">100K</text>
<text x="194.4" y="141.3">R10</text>
<text x="194.4" y="142.9">120K</text>
<text x="204" y="141.3">R11</text>
<text x="204" y="142.9">120K</text>
<text x="237.6" y="150.1">R12</text>
<text x="237.6" y="151.7">2.2K</text>
<text x="245.6" y="150.1">R13</text>
<text x="245.6" y="151.7">2.2K</text>
<text x="160.8" y="179.7">C80</text>
<text x="237.6" y="176.5">R312</text>
<text x="237.6" y="178.1">2.2K</text>
<text x="245.6" y="176.5">R313</text>
<text x="245.6" y="178.1">2.2K</text>
<text x="160.8" y="181.3">100nF</text>
<text x="13.6" y="195.1">RK3588</text>
<text x="160.8" y="192.5">C81</text>
<text x="160.8" y="194.1">100nF</text>
</g>
<g font-size="1.4">
<text x="70.4" y="23.7">R0201</text>
<text x="108.4" y="20.5">T34</text>
<text x="194.7" y="22.1">M31</text>
<text x="74.9" y="28.5">1</text>
<text x="87.5" y="28.5">4</text>
<text x="96" y="28.5">R0201</text>
<text x="209.6" y="28.5">C0201</text>
<text x="227.2" y="26.9">R0201</text>
<text x="74.9" y="31.7">2</text>
<text x="76.8" y="34.9">CRY4_3R20X2R50X0R80</text>
<text x="87.5" y="31.7">3</text>
<text x="108.2" y="31.7">R34</text>
<text x="194.7" y="31.7">M29</text>
<text x="194.7" y="38.1">P32</text>
<text x="194.7" y="36.5">P33</text>
<text x="194.7" y="41.3">R31</text>
<text x="194.7" y="39.7">R32</text>
<text x="70.9" y="46.7">VCCA_1V8_S0</text>
<text x="108.2" y="46.1">N27</text>
<text x="194.7" y="47.7">M30</text>
<text x="194.7" y="46.1">N30</text>
<text x="194.7" y="44.5">N31</text>
<text x="194.7" y="42.9">P31</text>
<text x="240" y="46.1">R0201</text>
<text x="240" y="44.5">R0201</text>
<text x="194.7" y="52.5">K30</text>
<text x="194.7" y="50.9">L30</text>
<text x="71.7" y="59.5">VDD_0V75_S0</text>
<text x="81.6" y="54.1">C0201</text>
<text x="91.2" y="54.1">C0201</text>
<text x="108.3" y="58.9">V20</text>
<text x="194.7" y="54.1">K29</text>
<text x="194.7" y="55.7">L29</text>
<text x="91.2" y="65.3">C0201</text>
<text x="194.7" y="63.7">N28</text>
<text x="222.4" y="64.3">VCC1V8_PMU_DDR_S3</text>
<text x="81.6" y="66.9">C0201</text>
<text x="108.2" y="71.7">U18</text>
<text x="203.2" y="70.1">C0201</text>
<text x="69.9" y="72.3">VCCA_1V8_S0</text>
<text x="91.2" y="78.1">C0201</text>
<text x="194.7" y="79.7">P27</text>
<text x="222.4" y="80.3">VDD_0V75_S3</text>
<text x="108.2" y="86.1">U19</text>
<text x="203.2" y="86.1">C0201</text>
<text x="212.8" y="86.1">C0201</text>
<text x="152.3" y="115.7">P29</text>
<text x="152.3" y="118.9">R29</text>
<text x="231.7" y="119.4">VCC_3V3_S3</text>
<text x="152.3" y="122.1">T28</text>
<text x="152.3" y="125.3">T31</text>
<text x="152.3" y="131.7">T32</text>
<text x="152.3" y="128.5">U32</text>
<text x="165.6" y="131.6">GPU</text>
<text x="197.6" y="131.7">R0201</text>
<text x="152.3" y="134.9">T30</text>
<text x="165.6" y="134.8">DDR</text>
<text x="197.6" y="134.9">R0201</text>
<text x="237.6" y="132.5">R0201</text>
<text x="245.6" y="132.5">R0201</text>
<text x="152.3" y="141.3">P30</text>
<text x="152.3" y="138.1">R30</text>
<text x="231.7" y="141.8">VCC_3V3_S3</text>
<text x="152.3" y="144.5">T29</text>
<text x="152.3" y="147.7">V31</text>
<text x="194.4" y="146.1">R0201</text>
<text x="204" y="144.5">R0201</text>
<text x="152.3" y="154.1">W30</text>
<text x="152.3" y="150.9">W31</text>
<text x="237.6" y="154.9">R0201</text>
<text x="245.6" y="154.9">R0201</text>
<text x="152.3" y="160.5">U33</text>
<text x="152.3" y="157.3">W29</text>
<text x="152.3" y="166.9">V28</text>
<text x="152.3" y="163.7">V29</text>
<text x="152.3" y="170.1">W28</text>
<text x="231.7" y="168.2">VCC_3V3_S3</text>
<text x="152.3" y="174.9">R27</text>
<text x="172" y="175.5">VCC1V8_PMU_DDR_S3</text>
<text x="237.6" y="181.3">R0201</text>
<text x="245.6" y="181.3">R0201</text>
<text x="152.3" y="187.7">P28</text>
<text x="160.8" y="186.1">C0201</text>
<text x="172" y="188.4">VCC_3V3_S3</text>
<text x="160.8" y="198.9">C0201</text>
<text x="240" y="198.1">Design Name</text>
<text x="240" y="202.9">Size</text>
<text x="246.4" y="202.9">Page Name</text>
<text x="276.8" y="202.9">Rev</text>
<text x="240" y="206.1">Date:</text>
<text x="241.6" y="204.5">Custom</text>
<text x="246.4" y="206.1">Wednesday, September 28, 2022</text>
<text x="249.6" y="204.5">05.RK3588_OSC/PLL/PMUIO</text>
<text x="270.4" y="206.1">Sheet</text>
<text x="276.8" y="206.1">5</text>
<text x="278.4" y="204.5">V1.1.0</text>
<text x="280" y="206.1">of</text>
<text x="283.2" y="206.1">26</text>
</g>
<g font-size="1.4" fill="#f00">
<text x="97.9" y="20.5">XOUT24M</text>
<text x="200.3" y="22">RESET_L</text>
<text x="243.6" y="22">TSADC_SHUT_H</text>
<text x="254.8" y="19.7">RESET_L</text>
<text x="97.9" y="31.7">XIN24M</text>
<text x="200.3" y="38">TSADC_SHUT_H</text>
<text x="253.2" y="40.7">PMIC_PWR_CTRL1</text>
<text x="200.3" y="44.4">SPI2_CLK_M2</text>
<text x="253" y="45.5">PMIC_SPI_CLK</text>
<text x="253" y="47.1">PMIC_SPI_MOSI</text>
<text x="253" y="42.3">CPU_BIG0_VSEL</text>
<text x="253" y="43.9">SDMMC_DET_L</text>
<text x="213" y="51.9">GPIO0_B0</text>
<text x="253" y="48.7">PMIC_INT_L</text>
<text x="253.2" y="53.5">PMIC_SPI_CS</text>
<text x="170.6" y="116.7">UART2_TX_M0_DEBUG</text>
<text x="170.7" y="119.7">UART2_RX_M0_DEBUG</text>
<text x="170.4" y="122.7">SDMMC_PWREN</text>
<text x="159.5" y="131.7">VSEL4</text>
<text x="170.7" y="129.1">NPU_VSEL</text>
<text x="159.5" y="134.9">VSEL5</text>
<text x="210.8" y="135.5">PMIC_PWR_CTRL2</text>
<text x="210.8" y="132.3">PMIC_PWR_CTRL3</text>
<text x="250.8" y="134">I2C0_SCL_M2</text>
<text x="250.8" y="137.2">I2C0_SDA_M2</text>
<text x="170.7" y="142.1">CC0_INT_L</text>
<text x="170.6" y="148.5">I2C6_SDA_M0</text>
<text x="170.7" y="145.3">CC1_INT_L</text>
<text x="170.6" y="151.9">I2C6_SCL_M0</text>
<text x="170.6" y="155.1">I2C0_SCL_M2</text>
<text x="170.6" y="158.1">I2C0_SDA_M2</text>
<text x="250.8" y="156.4">I2C1_SCL_M2</text>
<text x="250.8" y="159.6">I2C1_SDA_M2</text>
<text x="170.6" y="167.7">I2C1_SDA_M2</text>
<text x="170.6" y="164.7">I2C1_SCL_M2</text>
<text x="170.7" y="170.9">CPU_BIG1_VSEL</text>
<text x="250.8" y="182.8">I2C6_SDA_M0</text>
<text x="250.8" y="186.1">I2C6_SCL_M0</text>
</g>
<g font-size="1.4" fill="#004080">
<text x="112.8" y="21.4">XOUT_24M</text>
<text x="187.1" y="23.1">NPOR_u</text>
<text x="77.6" y="29.4">X1</text>
<text x="82.4" y="29.4">GND</text>
<text x="77.6" y="32.6">GND</text>
<text x="83.8" y="32.6">X2</text>
<text x="112.8" y="32.6">XIN_24M</text>
<text x="189.1" y="32.6">TVSS</text>
<text x="184.2" y="37.4">GPIO0_A0_d</text>
<text x="184.2" y="40.7">GPIO0_A2_d</text>
<text x="184.3" y="39.1">GPIO0_A1_z</text>
<text x="112.8" y="47.1">OSC_1V8</text>
<text x="184.2" y="45.4">GPIO0_A5_d</text>
<text x="184.2" y="43.8">GPIO0_A4_u</text>
<text x="184.2" y="42.2">GPIO0_A3_d</text>
<text x="184.3" y="47.1">GPIO0_A6_z</text>
<text x="184.2" y="48.7">GPIO0_A7_u</text>
<text x="184.3" y="53.4">GPIO0_B1_z</text>
<text x="184.3" y="51.8">GPIO0_B0_z</text>
<text x="112.8" y="59.8">PLL_DVDD0V75</text>
<text x="184.2" y="55.1">GPIO0_B2_u</text>
<text x="184.3" y="56.7">GPIO0_B3_z</text>
<text x="183.9" y="64.7">PMUIO1_1V8</text>
<text x="112.8" y="72.7">PLL_AVDD1V8</text>
<text x="185.4" y="80.7">PMU_0V75</text>
<text x="112.8" y="87.1">PLL_AVSS</text>
<text x="141.5" y="175.9">PMUIO2_1V8</text>
<text x="144.9" y="188.7">PMUIO2</text>
</g>
<g font-size="1.4" fill="#00f">
<text x="155.7" y="38.9">TSADC_SHUT_ORG</text>
<text x="167.8" y="39.1">/</text>
<text x="170.1" y="40.5">PMIC_SLEEP1</text>
<text x="170.1" y="38.9">TSADC_SHUT</text>
<text x="170.1" y="37.3">REFCLK_OUT</text>
<text x="182.2" y="40.7">/</text>
<text x="182.2" y="37.5">/</text>
<text x="182.2" y="39.1">/</text>
<text x="144.2" y="45.3">PMU_DEBUG</text>
<text x="153.4" y="45.5">/</text>
<text x="155.7" y="46.9">I2C0_SDA_M0</text>
<text x="155.7" y="45.3">SDMMC_PWREN</text>
<text x="167.8" y="47.1">/</text>
<text x="167.8" y="45.5">/</text>
<text x="170.1" y="46.9">SPI2_MOSI_M2</text>
<text x="170.1" y="45.3">SPI2_CLK_M2</text>
<text x="170.1" y="43.7">SDMMC_DET</text>
<text x="170.1" y="42.1">PMIC_SLEEP2</text>
<text x="182.2" y="47.1">/</text>
<text x="182.2" y="42.3">/</text>
<text x="182.2" y="45.5">/</text>
<text x="182.2" y="43.9">/</text>
<text x="136.3" y="53.3">PWM5_M0 /</text>
<text x="144.2" y="51.7">UART0_RX_M1 /</text>
<text x="144.2" y="53.3">UART0_TX_M1 /</text>
<text x="155.7" y="53.3">I2C1_SDA_M1</text>
<text x="155.7" y="51.7">I2C1_SCL_M1</text>
<text x="167.8" y="53.5">/</text>
<text x="167.8" y="51.9">/</text>
<text x="170.1" y="48.5">PMIC_INT_L</text>
<text x="170.1" y="51.7">SPI2_CS1_M2</text>
<text x="170.1" y="53.3">SPI2_CS0_M2</text>
<text x="182.2" y="53.5">/</text>
<text x="182.2" y="51.9">/</text>
<text x="182.2" y="48.7">/</text>
<text x="155.7" y="56.5">I2C0_SCL_M0</text>
<text x="155.7" y="54.9">CLK32K_OUT0</text>
<text x="167.8" y="56.7">/</text>
<text x="167.8" y="55.1">/</text>
<text x="170.1" y="54.9">CLK32K_IN</text>
<text x="170.1" y="56.5">SPI2_MISO_M2</text>
<text x="182.2" y="55.1">/</text>
<text x="182.2" y="56.7">/</text>
<text x="34.4" y="119.9">/ UART2_RX_M0</text>
<text x="34.4" y="116.7">/ UART2_TX_M0</text>
<text x="47.2" y="119.9">/</text>
<text x="47.2" y="116.7">/</text>
<text x="58.4" y="116.7">/</text>
<text x="58.4" y="119.9">/</text>
<text x="71.2" y="119.9">/ I2S1_SCLK_M1</text>
<text x="71.2" y="116.7">/ I2S1_MCLK_M1</text>
<text x="85.6" y="119.9">/ PCIE30X1_1_WAKEN_M0</text>
<text x="85.6" y="116.7">/ PCIE30X1_1_CLKREQN_M0 /</text>
<text x="104.8" y="119.9">/</text>
<text x="116" y="119.9">/ I2C1_SDA_M0 / JTAG_TMS_M2</text>
<text x="116" y="116.7">/ I2C1_SCL_M0 / JTAG_TCK_M2</text>
<text x="141.1" y="119.7">/GPIO0_B6_d</text>
<text x="141.1" y="116.5">/GPIO0_B5_d</text>
<text x="34.4" y="123.1">/</text>
<text x="47.2" y="123.1">/ CAN0_TX_M0</text>
<text x="58.4" y="123.1">/</text>
<text x="71.2" y="123.1">/ I2S1_LRCK_M1</text>
<text x="85.6" y="123.1">/ PCIE30X1_1_PERSTN_M0</text>
<text x="104.8" y="123.1">/ SPI0_CS1_M0 / I2C2_SCL_M0 / PWM0_M0</text>
<text x="141.1" y="122.9">/GPIO0_B7_d</text>
<text x="34.4" y="126.3">/</text>
<text x="47.2" y="126.3">/ CAN0_RX_M0</text>
<text x="58.4" y="126.3">/ PDM0_CLK0_M1</text>
<text x="71.2" y="126.3">/</text>
<text x="71.2" y="129.5">/</text>
<text x="85.6" y="126.3">/ PCIE30X1_0_CLKREQN_M0 / SPI0_MOSI_M0/ I2C2_SDA_M0 / PWM1_M0</text>
<text x="85.6" y="129.5">/</text>
<text x="104.8" y="129.5">/</text>
<text x="116" y="129.5">/</text>
<text x="127.2" y="129.5">/ PMIC_SLEEP3</text>
<text x="141.1" y="126.1">/GPIO0_C0_d</text>
<text x="141.1" y="129.3">/GPIO0_C1_d</text>
<text x="71.2" y="132.7">/</text>
<text x="85.6" y="132.7">/</text>
<text x="104.8" y="135.9">/</text>
<text x="104.8" y="132.7">/</text>
<text x="116" y="135.9">/</text>
<text x="116" y="132.7">/</text>
<text x="127.2" y="132.7">/ PMIC_SLEEP4</text>
<text x="127.2" y="135.9">/ PMIC_SLEEP5</text>
<text x="141.1" y="132.5">/GPIO0_C2_d</text>
<text x="141.1" y="135.7">/GPIO0_C3_d</text>
<text x="26.4" y="142.8">PWM4_M0</text>
<text x="34.4" y="139.1">/ UART0_RX_M0</text>
<text x="34.4" y="142.3">/ UART0_TX_M0</text>
<text x="47.2" y="142.3">/ DP1_HPDIN_M1 /</text>
<text x="47.2" y="139.1">/ DP0_HPDIN_M1/ PDM0_CLK1_M1</text>
<text x="71.2" y="142.3">/ I2S1_SDI0_M1</text>
<text x="71.2" y="139.1">/</text>
<text x="85.6" y="142.3">/ PCIE30X1_0_PERSTN_M0</text>
<text x="85.6" y="139.1">/ PCIE30X1_0_WAKEN_M0</text>
<text x="104.8" y="139.1">/</text>
<text x="104.8" y="142.3">/</text>
<text x="116" y="142.3">/ I2C4_SCL_M2 / GPU_AVS</text>
<text x="116" y="139.1">/ I2C4_SDA_M2 / PWM2_M0</text>
<text x="141.1" y="142.1">/GPIO0_C5_u</text>
<text x="141.1" y="138.9">/GPIO0_C4_d</text>
<text x="26.4" y="146">PWM5_M1</text>
<text x="34.4" y="145.5">/ UART0_RTSN</text>
<text x="34.4" y="148.7">/ UART1_RTSN_M2 /</text>
<text x="47.2" y="145.5">/ SATA_CP_POD</text>
<text x="58.4" y="148.7">/ PDM0_SDI0_M1</text>
<text x="58.4" y="145.5">/</text>
<text x="71.2" y="148.7">/ I2S1_SDI2_M1</text>
<text x="71.2" y="145.5">/ I2S1_SDI1_M1</text>
<text x="85.6" y="148.7">/ PCIE30X4_WAKEN_M0</text>
<text x="85.6" y="145.5">/ PCIE30X4_CLKREQN_M0</text>
<text x="104.8" y="148.7">/ SPI0_MISO_M0/ I2C6_SDA_M0 / PWM6_M0</text>
<text x="104.8" y="145.5">/ SPI0_CLK_M0 /</text>
<text x="127.2" y="145.5">/ NPU_AVS</text>
<text x="141.1" y="145.3">/GPIO0_C6_u</text>
<text x="141.1" y="148.5">/GPIO0_C7_d</text>
<text x="21.8" y="155.1">HDMI_TX0_CEC_M1 / UART1_TX_M2</text>
<text x="34.4" y="151.9">/ UART1_CTSN_M2 /</text>
<text x="47.2" y="155.1">/ UART0_CTSN</text>
<text x="58.4" y="155.1">/ HDMI_RX_SDA_M0 / I2S1_SDO0_M1</text>
<text x="58.4" y="151.9">/ PDM0_SDI1_M1</text>
<text x="71.2" y="151.9">/ I2S1_SDI3_M1</text>
<text x="85.6" y="155.1">/ PCIE30X2_CLKREQN_M0</text>
<text x="85.6" y="151.9">/ PCIE30X4_PERSTN_M0</text>
<text x="104.8" y="155.1">/ SPI0_CS0_M0 / I2C0_SCL_M2 / CPU_BIG0_AVS</text>
<text x="104.8" y="151.9">/ SPI3_MISO_M2/ I2C6_SCL_M0 / PWM7_IR_M0</text>
<text x="141.1" y="151.7">/GPIO0_D0_d</text>
<text x="141.1" y="154.9">/GPIO0_D1_u</text>
<text x="21.8" y="158.3">HDMI_TX1_CEC_M1 / UART1_RX_M2</text>
<text x="34.4" y="161.5">/</text>
<text x="47.2" y="161.5">/</text>
<text x="47.2" y="158.3">/</text>
<text x="58.4" y="161.5">/</text>
<text x="58.4" y="158.3">/ HDMI_RX_SCL_M0 / I2S1_SDO1_M1</text>
<text x="71.2" y="161.5">/</text>
<text x="85.6" y="161.5">/</text>
<text x="85.6" y="158.3">/ PCIE30X2_WAKEN_M0</text>
<text x="104.8" y="161.5">/ SPI3_CLK_M2 /</text>
<text x="104.8" y="158.3">/ SPI3_MOSI_M2/ I2C0_SDA_M2 /</text>
<text x="127.2" y="161.5">/ LITCPU_AVS</text>
<text x="141.1" y="158.1">/GPIO0_D2_u</text>
<text x="141.1" y="161.3">/GPIO0_D3_u</text>
<text x="21.8" y="164.9">HDMI_TX0_SDA_M1 / SATA_CPDET</text>
<text x="47.2" y="164.7">/ CAN2_RX_M1</text>
<text x="58.4" y="167.9">/</text>
<text x="58.4" y="164.7">/ PDM0_SDI2_M1</text>
<text x="71.2" y="167.9">/ I2S1_SDO3_M1</text>
<text x="71.2" y="164.7">/ I2S1_SDO2_M1</text>
<text x="85.6" y="167.9">/</text>
<text x="85.6" y="164.7">/ PCIE30X2_PERSTN_M0</text>
<text x="104.8" y="167.9">/ SPI3_CS1_M2 / I2C1_SDA_M2 / CPU_BIG1_AVS</text>
<text x="104.8" y="164.7">/ SPI3_CS0_M2 / I2C1_SCL_M2 / PWM3_IR_M0</text>
<text x="141.1" y="164.5">/GPIO0_D4_u</text>
<text x="141.1" y="167.7">/GPIO0_D5_u</text>
<text x="21.8" y="168.1">HDMI_TX0_SCL_M1 / SATA_MP_SWITCH/ CAN2_TX_M1</text>
<text x="58.4" y="171.1">/ PDM0_SDI3_M1</text>
<text x="71.2" y="171.1">/</text>
<text x="85.6" y="171.1">/</text>
<text x="104.8" y="171.1">/</text>
<text x="116" y="171.1">/</text>
<text x="127.2" y="171.1">/ PMIC_SLEEP6</text>
<text x="141.1" y="170.9">/GPIO0_D6_d</text>
</g>
<g font-size="1.1">
<text x="30.1" y="1.2">5</text>
<text x="87" y="1.2">4</text>
<text x="144" y="1.2">3</text>
<text x="201" y="1.2">2</text>
<text x="257.9" y="1.2">1</text>
<text x=".4" y="28.2">D</text>
<text x="286.8" y="28.2">D</text>
<text x=".4" y="79.4">C</text>
<text x="286.8" y="79.4">C</text>
<text x=".4" y="130.6">B</text>
<text x="286.8" y="130.6">B</text>
<text x=".4" y="181.8">A</text>
<text x="286.8" y="181.8">A</text>
<text x="30.1" y="207.6">5</text>
<text x="87" y="207.6">4</text>
<text x="144" y="207.6">3</text>
<text x="201" y="207.6">2</text>
<text x="257.9" y="207.6">1</text>
</g>
</svg>
